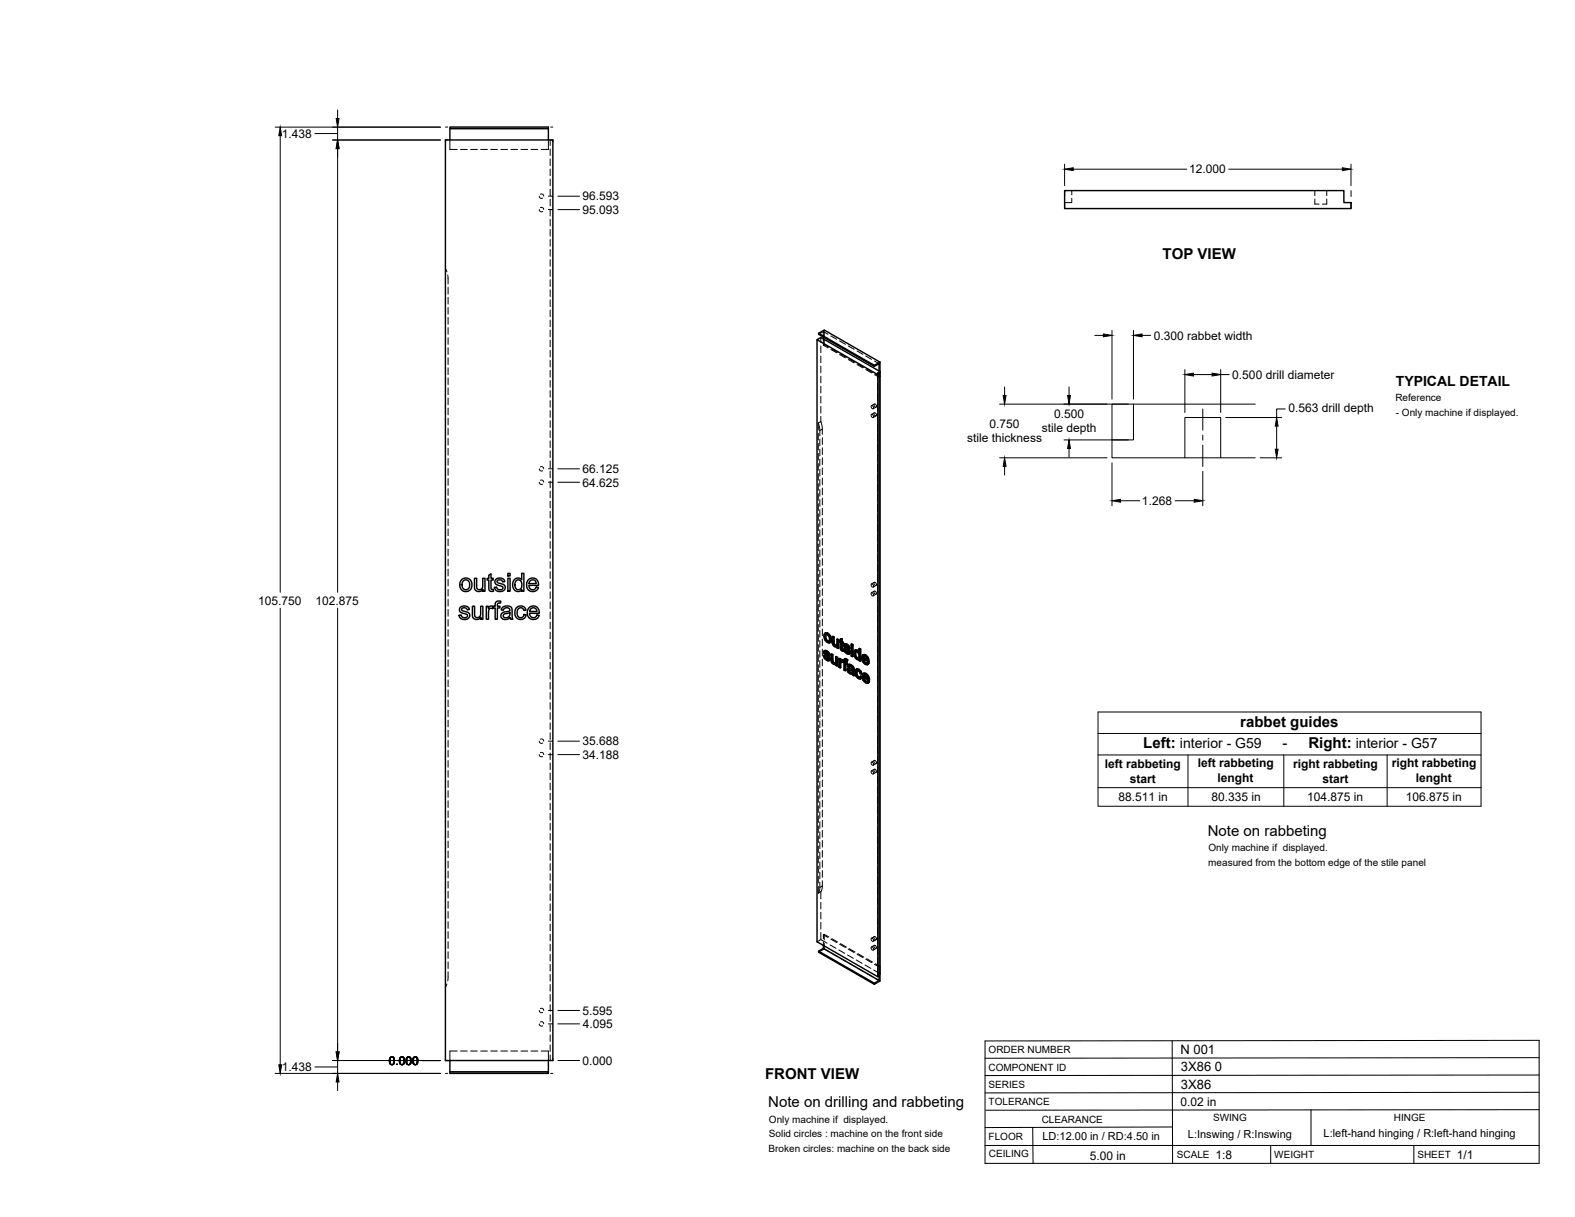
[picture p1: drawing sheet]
<svg xmlns="http://www.w3.org/2000/svg" width="559mm" height="432mm" viewBox="0 0 559 432" stroke-linecap="round" stroke-linejoin="round" font-family="sans-serif">
<!-- layer: Visible -->
<g fill="none" stroke="#000" stroke-width=".51">
<path d="M158 49.7h38.2v326.6h-38.2zM159.6 45.7v4M194.6 45.7h-35v-.6h35v4.6M377.7 67.6h99.1v4.3h2.5v2.1h-101.6zM290.4 118.3l2-1.2 19.8 11.4M292.1 119.6v.7M289.9 120.5v213.7l21.5 12.4 .5-.3M310.2 129.6l-19.8-11.3v.3l19.8 11.4M311.4 132.9v213.7M311.9 132.7l-.5 .2-21.5-12.4 1.3-.8 21.1 12.1-1 .6 .6 .3v213.6M312.2 128.5l-2 1.1v.4l1.7-1v2.6M312.2 128.5v219.6l-2 1.1"/>
<path d="M163.3 215.5l1-.5h.9a1.38 1.38 0 0 1 1.3 1.3l-.7 .1a1.03 1.03 0 0 0-1-.8 1.03 1.03 0 0 0-1 .8l2.1 .9a1.39 1.39 0 0 1 .6 1.7 1.39 1.39 0 0 1-1.7 .8l-.9-.1-.8-.6-.2-.8 .7-.1a1.09 1.09 0 0 0 1.1 1 1.09 1.09 0 0 0 1.1-1l-1.8-.7a1.19 1.19 0 0 1-.7-2zM163.8 205.6l1-.5a2.33 2.33 0 0 1 2.6 3 2.33 2.33 0 0 1-3.8 1.1l-.4-1.1a2.74 2.74 0 0 1 .6-2.5zM164.3 206.2l1.3-.4 .9 .7 .1 1.7-.8 .9h-1.1l-.6-.6-.2-1.4zM167.6 215.1h.8v2.6a1.14 1.14 0 0 0 1.1 1.4 1.14 1.14 0 0 0 1-1.5v-2.5h.8v4.6h-.7v-.7a1.63 1.63 0 0 1-1.9 .8 1.63 1.63 0 0 1-1.1-1.8zM168.3 205.2h.8v2.6a1.14 1.14 0 0 0 1.2 1.4 1.14 1.14 0 0 0 1-1.5v-2.5h.8v4.6h-.7v-.7a1.63 1.63 0 0 1-2 .8 1.63 1.63 0 0 1-1.1-1.9zM172.5 215.1h.7v.7a1.12 1.12 0 0 1 1.8-.6l.7-.1v-.5a1.33 1.33 0 0 1 .6-1.3 1.33 1.33 0 0 1 1.4 0l-.1 .7a.71 .71 0 0 0-.8 0 .71 .71 0 0 0-.3 .7v.4h.9v.6h-.9v4h-.8v-4h-.7v-.4l-.2 .7a1.02 1.02 0 0 0-1.2 .1 1.02 1.02 0 0 0-.3 1.2v2.4h-.8zM173.4 204l.8-.4v1.6h.8v.6h-.8v3.1l.8 .2 .1 .7h-.6a1 1 0 0 1-1.1-1.4v-2.6h-.6v-.6h.6zM175.8 205.7l1.5-.6a1.58 1.58 0 0 1 1.8 1.3l-.8 .1a.99 .99 0 0 0-1-.8 .99 .99 0 0 0-.9 .8l2.6 1.1a1.59 1.59 0 0 1-.2 2 1.59 1.59 0 0 1-1.9 .3l-.9-.4-.4-.5-.2-.6 .8-.1a1.08 1.08 0 0 0 1.1 1 1.08 1.08 0 0 0 1.1-1.1l-2-.7a1.16 1.16 0 0 1-.6-1.8zM178.2 215.6l.7-.4 1-.2 1 .1 .6 .4 .4 4.2h-.8l-.1-.6a1.77 1.77 0 0 1-2 .8 1.77 1.77 0 0 1-1.3-1.7l.7-.9 1.6-.3a.68 .68 0 0 0 .9-.7 .68 .68 0 0 0-.9-.6 1.12 1.12 0 0 0-1.4 .8l-.8-.1zM178.7 218l1.4-.4a.42 .42 0 0 1 .6-.2 .42 .42 0 0 1 .2 .6v.1a1.2 1.2 0 0 1-1.1 1.1 1.2 1.2 0 0 1-1.3-.9zM180.2 205.2h.8v4.6h-.8zM180.2 203.4h.8v.9h-.8z"/>
<path d="M182.5 205.7a1.73 1.73 0 0 1 2.6 0v-2.3h.8v6.4h-.8v-.6a1.89 1.89 0 0 1-2.3 .4 1.89 1.89 0 0 1-.9-2.1zM183.1 206.1l.8-.4 .9 .5 .3 1-.1 1.3a1.26 1.26 0 0 1-1.7 .6 1.26 1.26 0 0 1-.6-1.6zM183.3 215.6v-.1a1.93 1.93 0 0 1 3.3 1l-.8 .1a1.29 1.29 0 0 0-1.7-.8 1.29 1.29 0 0 0-.6 1.8l.1 .8 .7 .7a1.18 1.18 0 0 0 1.6-1.1l.8 .1-.4 .9a2.06 2.06 0 0 1-2.4 .6 2.06 2.06 0 0 1-1.2-2.2l.1-1zM187.4 205.7a2.14 2.14 0 0 1 2.6-.4 2.14 2.14 0 0 1 1.1 2.4h-3.5l.2 .7a1.29 1.29 0 0 0 1.3 .9 1.29 1.29 0 0 0 1.1-1l.9 .1-.5 .9a2.33 2.33 0 0 1-3.2 0 2.33 2.33 0 0 1-.2-3.2zM187.7 215.6a2.15 2.15 0 0 1 2.5-.3 2.15 2.15 0 0 1 1.1 2.3h-3.4l.2 .8a1.29 1.29 0 0 0 1.2 .8 1.29 1.29 0 0 0 1.2-1l.8 .1-.5 .9a2.34 2.34 0 0 1-3.2-.1 2.34 2.34 0 0 1-.1-3.2zM188.1 206.1l1.2-.3a1.23 1.23 0 0 1 .9 1.3h-2.5zM188.3 216l.7-.3 .8 .1 .5 .5 .2 .7h-2.6zM292.2 232.7l.4 .2M292.5 230.9l.9 .1M292.6 232.9l.2-.2 .2 .6-.2 .1zM292.7 231.6l.4 .3M292.7 231.8l1.5 1.1"/>
<path d="M292.7 224.7l.6-.2 .5 .2zM292.7 224.7l-.4 .6 .1 1 .7 1.3a.98 .98 0 0 0 1.5 .3M292.8 230.8l-.4 .2M292.8 225.9l.2 1M292.8 233.4l.5 .5 .5-.1M292.8 230.9l1.2 .5M292.8 232.7l-.4-.2a1.41 1.41 0 0 0 .8 1.7l.6 .3 .4-.2M292.9 232l1.5 1.3M292.9 231.4v.1M292.9 231.7l-.2-.3 .7 .2 .4 .7 .4 .2M293 226.9l.2-.1 .6 .6-.3 .1zM293 233.3l.5 .4"/>
<path d="M293 230.8l-.6 .2-.2 .6 1.6 1.9-.1 .5M293.2 225.1l-.2 .7M293.2 231.1l.5 .4 .3-.1 .3 .4M293.2 226.8l-.2-.9a.48 .48 0 0 1 0-.7 .48 .48 0 0 1 .8 .2l.5 .9v.8l-.2 .5-.6-.1M293.3 233.9l.4 .1M293.5 224.8l.9 .9 .2-.1 .4 1.3M293.7 231.5l.4 .5 .2-.2 .1 .6-.2 .1-.1-.5M293.8 227.4l.3 .1M293.8 224.7l.8 .9M293.8 234h-.1M293.9 233l.3 .4 .2-.1 .2 .5M294.2 233.4l.1 .5 .3-.1-.2 .4"/>
<path d="M294.3 233.9l-.1 .4 .2-.1-.3 .2M294.4 225.7l.3 1.3 .3-.1-.2 .8M294.7 227l-.1 .9 .2-.2-.4 .3M294.8 232.1l.7 .1v2.3M295.3 225.9l.6 .1 .1 2.2M295.3 232.4v2.2l.2-.1 .2 .4M295.3 234.6l.2 .4 .2-.1 .3 .3M295.5 235l.3 .3h.6M295.5 232.2l-.7-.1 .1 2.5 .7 1 .5 .2 .4-.1M295.7 226.1v2.2l.3-.1 .1 .4M295.7 228.3l.2 .5 .2-.2 .4 .3M295.8 235.3l.4 .1"/>
<path d="M295.9 228.8l.3 .3 .6-.1-.2 .2M295.9 226l-.6-.1v2.4l.7 1.1 .5 .2 .5-.2M296.2 229.1l.4 .1M296.4 235.3l-.2 .1M296.4 235.2l-.2 .2M296.5 233.1l.7 .1v3l-.3 .1v-3M296.5 235.7v.4l.4 .2M296.5 235.7l-.1 .1M296.9 226.8l.7 .1v3.1l-.2 .1v-3M297 229.4v.5l.4 .2M297 229.4l-.2 .1M297.2 233.2l-.7-.1-.1 2.1"/>
<path d="M297.6 226.9l-.7-.1v1.9l-.3 .5M297.6 233.7l.7 .1v.4l.5-.1 .4 .3M298 233.9v.5l.8-.3M298.1 227.3h-.3v.4l.3 .2 .1 2.4 .5 .6h.6v-.4h-.5M298.1 226.8l.7-.2v1M298.2 234.8l.1 2.1-.2 .1v-1.6M298.3 233.8l-.7-.1v3l.5 .3M298.4 234.7h.1M298.5 234l-.3 .2M298.6 226.7v1.1l.7 .1M298.6 227.8l.7 .1-.3 .5v-.4M298.6 234.2l.4 .4"/>
<path d="M298.6 230.2l.4 .2M298.7 230.4l.6 .1M298.8 226.6l-.7 .2v.7l-.3-.2M298.8 228.3v1.8M298.9 235l-.6-.3v.6M299 228.4l-.4-.2v2l.3 .1M299 234.5v.4l.4 .2v2.6l.4 .3M299 234.7l-.1 .3M299 230.6l.1 .5M299 234.9l-.1 .1M299.3 230.3l.4 .2M299.7 228.5l.8 .1"/>
<path d="M299.7 233.8l1.1 .3M299.7 230.5l.2-.2 .2 .6-.2 .1zM299.8 229.2l.4 .3M299.8 229.4l1.5 1.1M299.8 235l.8 .2-.2 .5v-.4M299.9 228.4l-.3 .2M299.9 233.7l-.3 .1M299.9 231l.5 .5h.6M299.9 228.5l1.2 .5M299.9 230.3h-.6l.4 1 .9 .7 .7-.1M300 229.7l1.6 1.2M300 229v.1"/>
<path d="M300.1 229.3l-.3-.2 .7 .2 .4 .7 .4 .1M300.1 235.5v2.4l-.3 .1v-2.6l.6 .3M300.1 234.4v.5M300.1 233.9l.4 .3 .3-.1-.3 .5v-.4M300.1 230.9l.5 .5M300.1 228.4l-.7 .3v.6l1.5 1.7-.1 .6M300.3 228.7l.5 .4 .3-.1 .3 .5M300.4 233.8l-.8 .1-.2 .8-.4-.2h.4M300.4 231.5l.4 .1M300.5 234.6a.32 .32 0 0 0-.4-.3 .32 .32 0 0 0-.3 .4v.3l.8 .2M300.8 229.1l.4 .5h.3l.1 .4-.3 .1-.1-.5M300.9 237.1l.5-.1 1 .3"/>
<path d="M300.9 231.6h-.1M301 230.6l.3 .5 .3-.2 .1 .5M301 237.9l.2 .4 .2-.1 .4 .3M301.1 237.7l.3 .5M301.1 237l-.3 .2M301.1 236.4l.2-.1-.2 .3zM301.2 238.3l.4 .4h.6M301.2 237.6l-.1 .1M301.2 235.8l.8 .1 .6 .4M301.3 237.6l.3 .1a.57 .57 0 0 1 .7 .3 .57 .57 0 0 1-.1 .7l-.2 .1M301.3 237.6l-.2 .1M301.3 237.6l-.1 .1"/>
<path d="M301.3 236.3l.9 .5a.36 .36 0 0 1 .2 .6 .36 .36 0 0 1-.6-.1l-.6-.2M301.3 231.1l.1 .4 .3-.1-.2 .4M301.4 237l-.8 .4 .2 1 .8 .7h.8l.1 .4 .5 .3M301.4 231.5l-.1 .4 .2-.1-.3 .3M301.4 235.7l-.5 .2M301.6 238.7h.7M301.8 236.1l.5 .4 .3-.2 .3 .4M302 229.7l.6 .1zM302 228.6l.6 .1zM302 229.7v3l.4 .3M302 228.6v.6l.4 .2M302 235.9l-.6-.2-.5 .2-.3 .4 .5 .3"/>
<path d="M302.3 236.5l.4 .4 .2-.2 .1 .5M302.6 229.8v3.1l-.2 .1v-3M302.6 228.7v.6l-.2 .1v-.6M302.7 236.9l.1 .4 .2-.1 .1 2M302.8 237.3v2.1l.3-.2 .1 .4-.2 .2-.2-.4M303.4 232.1l.2 .9M303.4 230.7h.8l.5 .4M303.6 231.3l.6 .1 .6 1.1-.1 .9-.3 .3-.3-.1M303.6 231.3l-.2 .8 .2-.2 .2 1M303.6 233l.2-.1 .5 .6-.3 .1zM303.6 231.2v.1M303.7 230.6l-.4 .2"/>
<path d="M303.8 231.2l-.2 .7M303.8 238.8l.2 1 .2-.2 .6 .6M303.9 237.4l.9 .1 .7 .6M304 239.8l.5 .5h.6M304 230.8l.7 .4M304.1 237.3l-.4 .2M304.2 238l-.2 .7M304.2 230.7l-.5-.1a1.92 1.92 0 0 0 0 3.2l.7 .3 .4-.1M304.3 233.5l.3 .1M304.5 237.6l.7 .7 .3-.2 .3 1-.2 .1-.4-.9M304.7 230.2l.5 .2 .2-.1v4.2l-.2 .1v-4.2M304.8 234v.4l.4 .2"/>
<path d="M304.8 234l-.2 .1M304.8 237.5a1.14 1.14 0 0 0-1.4 .4 1.14 1.14 0 0 0 0 1.4l.8 1.2 1.1 .4M305.2 240l.4 .3M305.4 230.3l-.4-.3-.3 .2v1.5l-.3-.5M305.6 239.2l-.4-.2-.5-.9-.7-.1-.2 .8 .2-.1 .2 .9M306.1 232.4h1.1l.8 .9M306.2 233.4l1.5 .8-.5-1a.53 .53 0 0 0-.6-.4 .53 .53 0 0 0-.4 .6l.2-.1 1.2 .6M306.2 239h1.1l.8 .9M306.3 239.9l1.5 .9-.5-1.1a.52 .52 0 0 0-.6-.3 .52 .52 0 0 0-.4 .5l.3-.1 1.2 .7M306.4 233.9l.2 .6M306.4 234.7l.6 .6 .6-.1M306.6 232.9l-.2 .4"/>
<path d="M306.7 239.4l-.1 .4M306.9 232.5l.9 .9 .2-.1 .4 1.3M307 235.3l.4 .1M307.1 239.1l.8 .9 .2-.1 .4 1.3M307.2 232.4l-.7-.2-.7 .5 .1 1.7 .7 1 .8 .5 .4-.1 .5-.6M307.3 239l-.6-.2-.7 .4-.1 .9 .2 .9 .5 .9 .8 .5h.4l.7-.6M307.5 235.3l-.1 .1M307.7 235l.4 .4M307.8 233.4l.3 1.4 .3-.2-.3 .2M307.9 240l.4 1.3 .2-.1-.2 .1M308.1 234.9l-1.9-1.1 .2 .9 .2-.2 .6 .6M308.3 235.2l-.5 .6"/>
<path d="M308.3 235.2l-.4-.3-.5 .5M305.6 240.3l.3-.1-.6 .7zM305.9 240.2l-.5-.4-.4 .6-.5-.1M306.6 241.3l.5 .5h.6M306.6 240.5l.2 .6M307.1 241.8l.4 .1M307.6 241.9h-.1M307.8 241.6l.5 .3M308.3 241.5l-2-1.2 .3 1 .2-.2 .5 .6M308.5 241.8l-.5 .6M308.5 241.8l-.5-.3-.5 .4M292.1 335.4v1.1l-1.7 1v.3l19.8 11.4v-.4l-19.8-11.3"/>
<path d="M292.1 336.5l19.8 11.4-1.7 .9M311.9 346.3v1.6M312.3 345.5l-.4 .2M159.6 376.3v4.6h35v-.6h-35M194.6 376.3v4"/>
</g>
<!-- layer: Hidden -->
<g fill="none" stroke="#000" stroke-width=".35">
<path d="M159.6 49.7v3.3h2.6M163.4 53h2.4M167 53h2.4M170.5 53h2.4M174.1 53h2.4M177.7 53h2.4M181.3 53h2.3M184.8 53h2.4M188.4 53h2.4M194.6 49.7v3.3h-2.6M195.2 49.7v1.9M195.2 52.8v2.4"/>
<path d="M195.2 56.4v2.4M195.2 60v2.4M191.3 74.4l.4 .7 .8-.1M191.3 69.6l.4 .7h.8M191.7 73.7l.7-.1 .5 .8M191.7 68.9h.7l.5 .7M195.2 63.5v2.4M195.2 67.1v2.4M195.2 70.7v2.4M195.2 74.3v2.3M195.2 77.8v2.4M380.3 70.4v1.5h-2.6"/>
<path d="M380.3 67.6v1.6M466.5 70.6v1.8h1.5M466.5 67.6v1.8M470.7 70.6v1.8h-1.5M470.7 67.6v1.8M158 95.3l.6 1.1M158.9 97.6l.1 3.2M195.2 81.4v2.4M195.2 85v2.4M195.2 88.5v2.4M195.2 92.1v2.4M195.2 95.7v2.4"/>
<path d="M195.2 99.3v2.3M159 101.9v2.4M159 105.5v2.4M159 109.1v2.4M159 112.6v2.4M159 116.2v2.4M159 119.8v2.4M195.2 102.8v2.4M195.2 106.4v2.4M195.2 110v2.4M195.2 113.6v2.3M195.2 117.1v2.4"/>
<path d="M291.2 119.7v1.9M292.1 117.6v2M292.1 117.6l-1.7 1M292.1 117.6l1.7 1M292.4 117.1v2M294.8 119.2l2 1.2M159 123.4v2.4M159 126.9v2.4M159 130.5v2.4M159 134.1v2.4M159 137.7v2.3M195.2 120.7v2.4"/>
<path d="M195.2 124.3v2.3M195.2 127.8v2.4M195.2 131.4v2.4M195.2 135v2.4M195.2 138.6v2.3M291.2 122.7v2.4M291.2 126.3v2.4M291.2 129.9v2.4M291.2 133.5v2.3M291.2 137v2.4M292.1 120.3v2.2M292.4 122.3l-.3 .2 1.7 .9"/>
<path d="M292.4 120.3v2M292.4 122.3l1.7 .9M294.8 124l2 1.2M295.1 123.8l2.1 1.2M297.9 121l2.1 1.2M297.9 125.8l2.1 1.2M298.2 125.6l2.1 1.2M301 122.7l2 1.2M301 127.6l2 1.2M301.3 127.4l2.1 1.2M304.1 124.5l2 1.2M304.1 129.3l2 1.2"/>
<path d="M304.4 129.2l2.1 1.1M307.2 126.3l2 1.2M307.2 131.1l2 1.2M307.5 130.9l2.1 1.2M310.3 128.1l1.6 .9M310.6 132.7l1.6 1M311.3 132.4v2.6M311.3 136.2v2.4M311.3 139.8v2.3M311.9 131.6v1.1M312.2 131.8v1.9l-.3 .2-1.6-1M159 141.2v2.4"/>
<path d="M159 144.8v2.4M159 148.4v2.3M159 152v2.3M159 155.5v2.4M159 159.1v2.4M195.2 142.1v2.4M195.2 145.7v2.4M195.2 149.3v2.4M195.2 152.8v2.4M195.2 156.4v2.4M195.2 160v2.4M290.3 150.1l.5 1.6 .1 2.9"/>
<path d="M290.3 150.1l.9-.5 .5 2.1 .1 2.4M290.3 150.1v2.4M290.3 153.7v2.4M290.3 157.3v2.4M290.9 155.8v2.4M290.9 159.4v2.4M291.2 140.6v2.4M291.2 144.2v2.4M291.2 147.8v1.8M291.8 155.3v2.4M291.8 158.9v2.4M309.1 147.1a.56 .56 0 0 1 .8 .3 .56 .56 0 0 1-.4 .7l-.4-.5z"/>
<path d="M309.1 144a.56 .56 0 0 1 .8 .3 .56 .56 0 0 1-.4 .7l-.4-.5zM310.1 146.5a.58 .58 0 0 1 .7 .3 .58 .58 0 0 1-.2 .8l-.4-.5zM310.2 143.4a.6 .6 0 0 1 .7 .3 .6 .6 0 0 1-.3 .8l-.4-.5zM310.2 146.5l-1 .5M310.2 143.3l-1 .6M310.8 147.6l-1 .5M310.8 144.4l-1 .6M311.3 143.3v2.4M311.3 146.9v2.4M311.3 150.5v2.4M311.3 154.1v2.3M311.3 157.6v2.4"/>
<path d="M159 162.7v2.3M159 166.2v2.4M159 169.8v2.4M159 173.4v2.4M159 177v2.3M191.3 171.1l.4 .7h.8M191.3 166.3l.4 .7h.8M191.7 170.4h.7l.5 .7M191.7 165.7l.7-.1 .5 .7M195.2 163.6v2.3M195.2 167.1v2.4M195.2 170.7v2.4"/>
<path d="M195.2 174.3v2.4M195.2 177.8v2.4M290.3 160.9v2.4M290.3 164.4v2.4M290.3 168v2.4M290.3 171.6v2.4M290.3 175.2v2.3M290.3 178.7v2.4M290.9 163v2.4M290.9 166.5v2.4M290.9 170.1v2.4M290.9 173.7v2.4"/>
<path d="M290.9 177.2v2.4M291.8 162.5v2.3M291.8 166v2.4M291.8 169.6v2.4M291.8 173.2v2.4M291.8 176.7v2.4M311.3 161.2v2.4M311.3 164.8v2.4M311.3 168.3v2.4M311.3 171.9v2.4M311.3 175.5v2.4M311.3 179v2.4"/>
<path d="M159 180.5v2.4M159 184.1v2.4M159 187.7v2.4M159 191.2v2.4M159 194.8v2.4M159 198.4v2.4M195.2 181.4v2.4M195.2 185v2.4M195.2 188.6v2.3M195.2 192.1v2.4M195.2 195.7v2.4M195.2 199.3v2.4"/>
<path d="M290.3 182.3v2.4M290.3 185.9v2.4M290.3 189.4v2.4M290.3 193v2.4M290.3 196.6v2.4M290.9 180.8v2.4M290.9 184.4v2.4M290.9 188v2.4M290.9 191.5v2.4M290.9 195.1v2.4M290.9 198.7v2.4M291.8 180.3v2.4"/>
<path d="M291.8 183.9v2.4M291.8 187.5v2.3M291.8 191v2.4M291.8 194.6v2.4M291.8 198.2v2.4M311.3 182.6v2.4M311.3 186.2v2.4M311.3 189.8v2.4M311.3 193.3v2.4M311.3 196.9v2.4M159 202v2.3M159 205.5v2.4"/>
<path d="M159 209.1v2.4M159 212.7v2.4M159 216.2v2.4M159 219.8v2.4M195.2 202.8v2.4M195.2 206.4v2.4M195.2 210v2.4M195.2 213.6v2.3M195.2 217.1v2.4M290.3 200.2v2.3M290.3 203.7v2.4M290.3 207.3v2.4"/>
<path d="M290.3 210.9v2.4M290.3 214.5v2.3M290.3 218v2.4M290.9 202.3v2.3M290.9 205.8v2.4M290.9 209.4v2.4M290.9 213v2.3M290.9 216.6v2.3M291.8 201.7v2.4M291.8 205.3v2.4M291.8 208.9v2.4M291.8 212.5v2.3"/>
<path d="M291.8 216v2.4M291.8 219.6v2.4M309.1 210.3a.56 .56 0 0 1 .8 .4 .56 .56 0 0 1-.4 .7l-.4-.5zM309.1 207.2a.56 .56 0 0 1 .8 .4 .56 .56 0 0 1-.4 .7l-.4-.5zM310.1 209.8a.58 .58 0 0 1 .7 .3 .58 .58 0 0 1-.2 .7l-.4-.4zM310.2 206.6a.6 .6 0 0 1 .7 .4 .6 .6 0 0 1-.3 .7l-.4-.4zM310.2 209.7l-1 .6M310.2 206.6l-1 .6M310.8 210.8l-1 .6M310.8 207.7l-1 .6M311.3 200.5v2.4M311.3 204v2.4"/>
<path d="M311.3 207.6v2.4M311.3 211.2v2.4M311.3 214.8v2.3M311.3 218.3v2.4M159 223.4v2.4M159 226.9v2.4M159 230.5v2.4M159 234.1v2.4M159 237.7v2.4M195.2 220.7v2.4M195.2 224.3v2.4M195.2 227.9v2.3"/>
<path d="M195.2 231.4v2.4M195.2 235v2.4M195.2 238.6v2.3M290.3 221.6v2.4M290.3 225.2v2.3M290.3 228.7v2.4M290.3 232.3v2.4M290.3 235.9v2.4M290.3 239.5v2.3M290.9 220.1v2.4M290.9 223.7v2.4M290.9 227.3v2.3"/>
<path d="M290.9 230.8v2.4M290.9 234.4v2.4M290.9 238v2.4M291.8 223.2v2.4M291.8 226.8v2.3M291.8 230.3v2.4M291.8 233.9v2.4M291.8 237.5v2.3M292.4 232.5l.3 1-.2 .1M292.5 231.3l.1 .4-.3 .2M292.5 230.9l-.3 .5M292.5 225.6l.4 1.3-.2 .1"/>
<path d="M292.6 231.7l.2 .5-.2 .1M292.7 230.8l-.4 .3M292.7 233.5l.8 .6-.2 .2M292.8 231.4h.1M292.8 232.2l1.2 1.1-.3 .1M292.9 226.9l.9 .9-.3 .1M292.9 224.5l-.6 1.2M293 231.3l-.3 .1M293 231.3l.5 .1-.3 .1M293.2 225.1l-.2 .1M293.2 225.1h.6l-.3 .1M293.5 231.4l.4 .4-.3 .1"/>
<path d="M293.5 234.1l.5 .2-.2 .2M293.8 225.1l.5 .6-.2 .1M293.8 227.8l.6 .2-.2 .1M293.8 233.8h.1M293.9 231.8l.1 .4-.2 .1M293.9 233.8l-.1 .2M294 233.3l.1 .3-.2 .1M294 232.2l.4 .2M294.1 233.6l-.2 .2M294.3 234.3h-.3M294.3 227.4l-.2 .1M294.3 225.7l.2 .7-.2 .4"/>
<path d="M294.5 226.7l-.1 .5-.3 .4M294.6 227.9l-.2 .1M295.1 232v2.3l-.2 .2M295.1 234.3l.1 .5-.2 .1M295.2 234.8l.3 .4-.2 .2M295.5 225.7v2.4l-.2 .1M295.5 228.1l.1 .5-.2 .1M295.5 235.2l.5 .4-.3 .1M295.6 228.6l.3 .4-.2 .1M295.9 229l.5 .3-.3 .1M296 235.6l.8-.1-.2 .1M296.4 229.3h.8l-.2 .1"/>
<path d="M296.4 235.3h.1M296.5 235.2l-.2 .2M296.7 235.1l-.3 .2M296.7 232.9v1.9l-.3 .4M296.8 235.5l-.3 .6M296.8 236l.4 .2M296.8 229h.1M297 229l-.3 .1M297.1 228.9l-.3 .1M297.2 226.7l-.1 2-.2 .3M297.2 229.3l-.2 .6M297.2 229.7l.4 .3"/>
<path d="M297.9 233.6v3l-.3 .1M297.9 236.6l.4 .3M298 227.6l.4 .2-.3 .1M298 227.2l-.2 .5M298.1 227.3l.3 .1M298.3 234.2v.1M298.4 227.8v2.4l-.2 .1M298.4 226.7v.7l-.3 .1M298.4 230.2l.2 .3-.2 .1M298.5 234l-.5 .4M298.5 234.6l-.1 .1M298.5 234.5l.3 .1-.2 .1"/>
<path d="M298.6 228.2l.2-.2v.3M298.6 230.5l.4 .3-.3 .1M298.8 234.6l.3 .3M298.8 228l.5 .3M299 230.8l.3 .1M299 234.7l.3-.2-.2 .4M299.1 234.9h-.1M299.2 234.4l.1 .1M299.3 234.8l.3 .2-.2 .1M299.3 234.5l-.3 .4M299.3 234.4l-.3 .2M299.4 234.5l.2 .1"/>
<path d="M299.5 230.2l.3 .9-.2 .1M299.6 228.9l.1 .4-.3 .2M299.6 235v2.6l-.2 .1M299.6 237.6l.5 .3M299.7 228.6l-.3 .4M299.7 233.9l-.3 .8M299.7 229.3l.3 .5-.3 .1M299.8 228.5l-.4 .2M299.8 233.7l-.3 .3M299.8 235.4l.3-.1v.2M299.8 231.1l.8 .7-.2 .1M299.9 234.4h.2"/>
<path d="M300 229.8l1 1-.1 .2M300.1 228.9l-.1 .1M300.1 235.3l.5 .3M300.1 228.9l.5 .1-.3 .2M300.2 234.3h.2l-.2 .2M300.4 234.3l.3 .2M300.6 229l.4 .4-.3 .1M300.6 231.8l.6 .2-.3 .1M300.8 237.5l.2 .7-.2 .2M300.9 237.1l-.3 .5M300.9 236.2l.4 .3M301 229.4l.1 .4-.2 .2"/>
<path d="M301 237l-.3 .3M301 238.2l.7 .7-.2 .1M301.1 231.5h-.1M301.1 235.8l-.5 .5M301.1 231.5l-.2 .1 .2-.1M301.1 230.9l.1 .3-.2 .2M301.1 235.7l-.3 .2M301.1 229.8l.5 .2M301.2 231.2l-.1 .3M301.3 237.5h.2zM301.3 237.5l-.1 .1M301.4 237.5l-.3 .1"/>
<path d="M301.4 231.9l-.2 .1M301.3 236.3h.1M301.5 237.5l1.1 .3-.2 .1M301.5 236.2l.5 .1-.2 .1M301.7 238.9l.5 .1-.3 .2M302 236.3l.5 .5-.3 .1M302.2 239h.4l-.2 .1M302.2 229.6v3l-.2 .1M302.2 228.5v.5l-.2 .2M302.2 232.6l.4 .3M302.2 229l.4 .3M302.4 237.3l.2 .1"/>
<path d="M302.4 238.6l-.2 .1M302.5 236.8l.1 .5-.2 .1M302.5 238.5l-.2 .2M302.6 237.8l-.3 .8M302.6 237.3l-.2 .2M302.6 239l.1 .4-.2 .1M302.7 239.4l.5 .2M303.1 231.6l.2 1-.2 .1M303.3 230.9l-.4 .9M303.3 232.6l.4 .7-.2 .2M303.5 230.7l-.5 .3M303.6 238.4l.3 1.3-.2 .2"/>
<path d="M303.7 233.3l.6 .6-.3 .1M303.7 237.6l-.3 .9M303.8 231.2h.5l-.2 .1M303.8 231.2h-.2M303.8 231.2h.1M303.9 239.7l.9 .9-.3 .2M303.9 237.4l-.4 .4M304.2 238h-.2M304.2 237.9h.6l-.2 .2M304.3 233.9l.7-.1-.2 .2M304.3 231.2l.5 .5-.2 .2M304.7 231.2l.3 .3"/>
<path d="M304.8 237.9l.4 .4-.3 .1M304.8 233.5l-.2 .1M304.8 231.7l.2 1.1-.2 .1M305 230v1.5l-.3 .2M305 232.8l-.4 .8M305 233.8l-.2 .6M305 234.2l.4 .3M305.2 238.3l.2 .6-.2 .1M305.4 238.9l.4 .2M305.4 239.8l-.4 .6M305.9 233.3l.4 1.3-.3 .2M306.1 239.9l.3 1.3-.2 .1"/>
<path d="M306.2 233.8l.2-.1v.2M306.3 234.6l.9 .9-.2 .2M306.3 232.3l-.6 1.1M306.4 233.7l1.9 1.1M306.4 238.9l-.5 1.1M306.6 232.9h-.2M306.7 232.7l.5 .1-.3 .1M306.7 239.4h-.1M306.8 239.3l.5 .1-.2 .1M307.2 232.8l.5 .6-.2 .2M307.2 235.5l.7 .2-.2 .2M307.3 239.4l.5 .6-.2 .1"/>
<path d="M307.6 235.2h.1M307.6 233.9l.3 .2M307.6 235.2l-.1 .1M307.7 235.2l-.3 .1M307.7 233.4l.2 .7-.2 .1M307.8 240l.2 .6-.2 .2M307.9 234.9l-.3 .3M308 235.7h-.1M311.3 221.9v2.4M311.3 225.5v2.4M311.3 229.1v2.3M311.3 232.6v2.4"/>
<path d="M311.3 236.2v2.4M311.3 239.8v2.3M159 241.2v2.4M159 244.8v2.4M159 248.4v2.4M159 252v2.3M159 255.5v2.4M159 259.1v2.4M195.2 242.1v2.4M195.2 245.7v2.4M195.2 249.3v2.4M195.2 252.9v2.3"/>
<path d="M195.2 256.4v2.4M195.2 260v2.4M290.3 243v2.4M290.3 246.6v2.4M290.3 250.2v2.4M290.3 253.7v2.4M290.3 257.3v2.4M290.9 241.6v2.3M290.9 245.1v2.4M290.9 248.7v2.4M290.9 252.3v2.4M290.9 255.8v2.4"/>
<path d="M290.9 259.4v2.4M291.8 241v2.4M291.8 244.6v2.4M291.8 248.2v2.4M291.8 251.8v2.3M291.8 255.3v2.4M291.8 258.9v2.4M304.8 240.6l.7 .2M305.2 240.3h-.1M306.3 240.3l.2-.1 .1 .3M306.4 241.2l.9 .9-.2 .1M306.5 240.2l2 1.1"/>
<path d="M307.3 242.1l.8 .2-.3 .1M307.7 241.8h.1M307.8 240.5l.2 .1M307.8 241.7l-.1 .1M308 241.5l-.3 .3M308.2 242.2l-.1 .1M311.3 243.4v2.3M311.3 246.9v2.4M311.3 250.5v2.4M311.3 254.1v2.3M311.3 257.6v2.4M159 262.7v2.4"/>
<path d="M159 266.3v2.3M159 269.8v2.4M159 273.4v2.4M159 277v2.4M191.3 267.7l.4 .7h.8M191.3 263l.4 .7h.8M191.7 267.1h.9l.3 .6M191.7 262.3h.9l.3 .7M195.2 263.6v2.4M195.2 267.1v2.4M195.2 270.7v2.4M195.2 274.3v2.4"/>
<path d="M195.2 277.9v2.3M290.3 260.9v2.4M290.3 264.5v2.3M290.3 268v2.4M290.3 271.6v2.4M290.3 275.2v2.4M290.3 278.7v2.4M290.9 263v2.4M290.9 266.6v2.3M290.9 270.1v2.4M290.9 273.7v2.4M290.9 277.3v2.4"/>
<path d="M291.8 262.5v2.4M291.8 266v2.4M291.8 269.6v2.4M291.8 273.2v2.4M291.8 276.8v2.3M309.1 273.5a.56 .56 0 0 1 .8 .4 .56 .56 0 0 1-.4 .7l-.4-.5zM309.1 270.4a.56 .56 0 0 1 .8 .4 .56 .56 0 0 1-.4 .7l-.4-.5zM310.1 273a.55 .55 0 0 1 .8 .3 .55 .55 0 0 1-.4 .7l-.3-.4zM310.2 269.8a.6 .6 0 0 1 .7 .4 .6 .6 0 0 1-.3 .7l-.4-.4zM310.2 272.9l-1 .6M310.2 269.8l-1 .6M310.8 274l-1 .6"/>
<path d="M310.8 270.9l-1 .6M311.3 261.2v2.4M311.3 264.8v2.4M311.3 268.4v2.3M311.3 271.9v2.4M311.3 275.5v2.4M311.3 279.1v2.4M159 280.5v2.4M159 284.1v2.4M159 287.7v2.4M159 291.3v2.3M159 294.8v2.4"/>
<path d="M159 298.4v2.4M195.2 281.4v2.4M195.2 285v2.4M195.2 288.6v2.4M195.2 292.1v2.4M195.2 295.7v2.4M195.2 299.3v2.4M290.3 282.3v2.4M290.3 285.9v2.4M290.3 289.5v2.3M290.3 293v2.4M290.3 296.6v2.4"/>
<path d="M290.9 280.8v2.4M290.9 284.4v2.4M290.9 288v2.4M290.9 291.5v2.4M290.9 295.1v2.4M290.9 298.7v2.4M291.8 280.3v2.4M291.8 283.9v2.4M291.8 287.5v2.4M291.8 291v2.4M291.8 294.6v2.4M291.8 298.2v2.4"/>
<path d="M311.3 282.6v2.4M311.3 286.2v2.4M311.3 289.8v2.4M311.3 293.3v2.4M311.3 296.9v2.4M159 302v2.4M159 305.5v2.4M159 309.1v2.4M159 312.7v2.4M159 316.3v2.3M159 319.8v2.4M195.2 302.9v2.3"/>
<path d="M195.2 306.4v2.4M195.2 310v2.4M195.2 313.6v2.4M195.2 317.2v2.3M290.3 314.5v2.4l.9-.5M290.3 300.2v2.4M290.3 303.7v2.4M290.3 307.3v2.4M290.3 310.9v2.4M290.9 313v2.3l-.6 1.6M290.9 302.3v2.4M290.9 305.8v2.4"/>
<path d="M290.9 309.4v2.4M291.2 316.4v2.5M291.8 312.5l-.1 2.3-.5 1.6M291.8 301.8v2.3M291.8 305.3v2.4M291.8 308.9v2.4M311.3 300.5v2.4M311.3 304.1v2.4M311.3 307.6v2.4M311.3 311.2v2.4M311.3 314.8v2.4M311.3 318.4v2.3"/>
<path d="M159 323.4v2.4M159 327v2.4M159 330.5v2.4M159 334.1v2.4M159 337.7v2.4M195.2 320.7v2.4M195.2 324.3v2.4M195.2 327.9v2.3M195.2 331.4v2.4M195.2 335v2.4M195.2 338.6v2.4M291.2 333.4l-1.3 .8"/>
<path d="M291.2 333.4l2.3 1.3M291.2 320.1v2.4M291.2 323.7v2.4M291.2 327.3v2.3M291.2 330.8v2.6M292.1 333v-1.3l.3-.2v2M292.1 334.2v1.2M292.1 331.7l1.7 .9M292.4 336.7l-2 1.1M292.4 334.7v2M292.4 331.5l1.7 .9M292.4 336.7l1.7 .9"/>
<path d="M294.5 335.3l2.1 1.2M294.8 333.2l2 1.2M295.1 333l2.1 1.2M295.1 338.2l2.1 1.2M297.6 337.1l2.1 1.1M297.9 335l2.1 1.2M298.2 334.8l2.1 1.2M300.7 338.8l2.1 1.2M301 336.8l2 1.2M301.3 336.6l2.1 1.2M304.1 338.6l2 1.1M304.4 338.4l2.1 1.2"/>
<path d="M309.1 336a.6 .6 0 0 1 .7 .4 .6 .6 0 0 1-.2 .7l-.5-.4zM309.1 332.9a.6 .6 0 0 1 .7 .4 .6 .6 0 0 1-.2 .7l-.5-.4zM310.1 332.4a.55 .55 0 0 1 .8 .3 .55 .55 0 0 1-.4 .7l-.3-.4zM310.2 335.4a.56 .56 0 0 1 .7 .4 .56 .56 0 0 1-.4 .7l-.4-.6zM310.2 335.4l-1 .6M310.2 332.3l-1 .6M310.8 336.5l-1 .6M310.8 333.4l-1 .6M311.3 321.9v2.4M311.3 325.5v2.4M311.3 329.1v2.3M311.3 332.7v2.3"/>
<path d="M311.3 336.2v2.4M311.3 339.8v2.4M158.6 349.1l-.6 1.2M159 344.8l-.1 3.2M159 341.3v2.3M191.3 358.5l.4 .7h.8M191.7 357.8h.7l.5 .7M195.2 342.2v2.3M195.2 345.7v2.4M195.2 349.3v2.4M195.2 352.9v2.4M195.2 356.4v2.4"/>
<path d="M298.2 340l2.1 1.2M301.3 341.8l2.1 1.2M303.8 340.6l2.1 1.2M304.4 343.6l2.1 1.2M306.9 342.4l2.1 1.2M307.2 340.3l2 1.2M307.5 340.2l2.1 1.2M307.5 345.4l2.1 1.1M310.3 342.1l1.6 1 .3-.2M310.6 341.9l1.6 1M310.6 347.1l1.6 1M311.3 343.4v2.6"/>
<path d="M311.3 346l.6 .3M311.9 345.7l-.6 .3M312.2 342.9v2.6l-2.2-1.3M162.2 372.9h-2.6v3.4M163.4 372.9h2.4M167 372.9h2.4M170.5 372.9h2.4M174.1 372.9h2.4M177.7 372.9h2.4M181.3 372.9h2.3M184.8 372.9h2.4M188.4 372.9h2.4"/>
<path d="M191.3 363.3l.4 .7h.8M191.7 362.6h.7l.5 .7M192 372.9h2.6v3.4M195.2 360v2.4M195.2 363.6v2.4M195.2 367.2v2.3M195.2 370.7v2.4M195.2 374.3v2"/>
</g>
<!-- layer: Reference -->
<g fill="none" stroke="#000" stroke-width=".35">
<path d="M158 45.1h.8M158.8 49.7h-.8v.7M195.3 49.7h.9v.7M195.3 45.1h.9M194.6 69.6h1.6M194.6 74.4h1.6M377.7 67.6v2.1M377.7 71.9v2.1M479.3 67.6v2.1M479.3 71.9v2.1M402.1 143.4v12.7h-7.6M445.3 143.4h-50.8v19h50.8"/>
<path d="M194.6 166.3h1.6M194.6 171.1h1.6M420.4 162.4v-14.3h12.7v14.3M194.6 263h1.6M194.6 267.7h1.6M194.6 358.5h1.6M158 375.5v.8h.8M158 376.3h1.6zM194.6 363.3h1.6M196.2 375.5v.8h-.9M158 380.9h.8M195.3 380.9h.9"/>
</g>
<!-- layer: Hidden Narrow -->
<path d="M291.8 152.3l-.9 .5M293.5 232.8l-.2 .1M295.1 233.8l-.3 .2M295.5 227.6l-.2 .1M296.7 234.5l-.2 .2M297.2 228.3l-.3 .1M298.4 229.5l-.3 .2M299.6 234.3l-.2 .1M300.6 230.4l-.2 .2M301.9 237.6l-.3 .1M302.6 238l-.2 .1M291.8 314.3l-.9 .6" fill="none" stroke="#000" stroke-width=".35"/>
<!-- layer: Visible Narrow -->
<path d="M293.5 232.3l-.2 .1M295.5 233.9l-.2 .1M295.9 227.7l-.2 .1M298.8 229.8l-.2 .1M300.1 234.6l-.3 .1M300.6 229.9l-.2 .1M301.8 237.1l-.2 .2M303 237.6l-.2 .2M303 238.3l-.2 .1" fill="none" stroke="#000" stroke-width=".35"/>
<!-- layer: Titleblock -->
<path d="M349.5 369.3l196.6-.2v43.7h-196.6zM415.9 369.3l.1 43.5M546.1 375.3l-196.6 .2M416 399.9l-66.5 .2M465.1 393.7v12.7M546.1 393.7l-196.3 .2M546.1 387.6l-196.6 .2M546.1 381.4l-196.6 .2M349.5 406.4h196.6M366.4 400l.1 12.8M450.8 406.4v6.4M501.6 406.4v6.4" fill="none" stroke="#000" stroke-width=".36"/>
<!-- layer: Custom Tables -->
<path d="M389.6 252.6h135.9v33.5h-135.9zM389.6 260.2h135.9M389.6 267.9h135.9M389.6 279.5h135.9M421.5 267.9v18.2M455.5 267.9v18.2M492.1 267.9v18.2" fill="none" stroke="#000" stroke-width=".35"/>
<!-- layer: FD_Dimensions -->
<g fill="none" stroke="#000" stroke-width=".35">
<path d="M119.8 39v3.1M97.6 45.1h58.7M99.4 48.2v161.9M111.7 47.4h8.1M118 49.7h38.3M119.8 45.1v4.6M119.8 52.7v157.4M377.7 58.3v7.6M479.3 58.3v7.6M197.9 69.6h7.7M197.9 74.4h7.7M380.8 60h40.3"/>
<path d="M436 60h40.3M388.4 119h3.1M394.5 117.2v24.4M402.1 117.2v24.4M405.2 119h3M356.4 137.3v3M379.3 137.3v3M420.4 131.1v15.3M423.4 132.9h6.6M433.1 131.1v15.3M433.1 132.9h3M354.6 143.4h45.8"/>
<path d="M377.5 156.1h22.9M379.3 159.1v3.1M434.9 148.1h19.8M452.9 151.2v8.2M456 145.1h-3.1v3M197.9 166.3h7.7M197.9 171.1h7.7M354.6 162.4h38.1M356.4 165.5v3M394.5 164.2v15.3M397.6 177.7h6.8M416.9 177.7h6.8"/>
<path d="M426.7 167.3v12.2M447.1 162.4h7.6M99.4 215.8v162M119.8 215.8v157.4M197.9 263h7.7M197.9 267.7h7.7M197.9 358.5h7.7M111.7 378.6h8.1M118 376.3h38.3M119.8 376.3v4.6M197.9 376.3h7.7M197.9 363.3h7.7"/>
<path d="M97.6 380.9h58.7M119.8 383.9v3"/>
</g>
<g fill="#000" stroke="#000" stroke-width=".35">
<path d="M99.4 45.1l.5 3.1h-1zM119.8 49.7l.5 3h-1zM119.3 42.1h1l-.5 3zM377.7 60l3.1-.5v1zM476.3 59.5l3 .5-3 .5zM391.5 118.5l3 .5-3 .5zM402.1 119l3.1-.5v1zM420.4 132.9l3-.5v1zM430 132.4l3.1 .5-3.1 .5zM355.9 140.3h1l-.5 3.1zM379.3 156.1l.5 3h-1zM378.8 140.3h1l-.5 3.1z"/>
<path d="M452.4 159.4h1.1l-.6 3zM452.9 148.1l.6 3.1h-1.1zM356.4 162.4l.5 3.1h-1zM394.5 177.7l3.1-.5v1zM423.7 177.2l3 .5-3 .5zM98.9 377.8h1l-.5 3.1zM119.3 373.2h1l-.5 3.1zM119.8 380.9l.5 3h-1z"/>
</g>
<!-- layer: Smart Centers -->
<path d="M426.7 145.1v7.5M426.7 154.4v1.8M426.7 158v7.5" fill="none" stroke="#000" stroke-width=".35"/>
<g font-size="5.3">
<text x="412.5" y="92">TOP VIEW</text>
<text x="440" y="257.8">rabbet guides</text>
<text x="405.6" y="265.4">Left: interior - G59</text>
<text x="455" y="265.4">-</text>
<text x="464.2" y="265.4">Right: interior - G57</text>
<text x="428.5" y="296.6">Note on rabbeting</text>
<text x="271.4" y="382.7">FRONT VIEW</text>
<text x="272.6" y="392.9">Note on drilling and rabbeting</text>
</g>
<text font-size="5" x="495.2" y="136.9">TYPICAL DETAIL</text>
<g font-size="4.6">
<text x="418.8" y="373.8">N 001</text>
<text x="419" y="380.1">3X86 0</text>
<text x="419" y="386.2">3X86</text>
</g>
<g font-size="4.3">
<text x="100" y="48.9">1.438</text>
<text x="421.9" y="61.5">12.000</text>
<text x="206.7" y="71.1">96.593</text>
<text x="206.7" y="75.9">95.093</text>
<text x="409.3" y="120.5">0.300 rabbet width</text>
<text x="437.2" y="134.4">0.500 drill diameter</text>
<text x="374" y="148.3">0.500</text>
<text x="457.1" y="146.2">0.563 drill depth</text>
<text x="351.1" y="151.8">0.750</text>
<text x="369.7" y="153.4">stile depth</text>
<text x="343.2" y="157">stile thickness</text>
<text x="206.7" y="167.9">66.125</text>
<text x="206.7" y="172.6">64.625</text>
<text x="405.2" y="179.2">1.268</text>
<text x="91.6" y="214.5">105.750</text>
<text x="112" y="214.5">102.875</text>
<text x="206.7" y="264.5">35.688</text>
<text x="206.7" y="269.2">34.188</text>
<text x="392" y="272.6">left rabbeting</text>
<text x="425" y="272.2">left rabbeting</text>
<text x="458.8" y="272.6">right rabbeting</text>
<text x="493.8" y="272.2">right rabbeting</text>
<text x="400.9" y="277.7">start</text>
<text x="432" y="277.3">lenght</text>
<text x="469.2" y="277.7">start</text>
<text x="502.3" y="277.3">lenght</text>
<text x="396.8" y="284.3">88.511 in</text>
<text x="429.8" y="284.3">80.335 in</text>
<text x="463.8" y="284.3">104.875 in</text>
<text x="498.8" y="284.3">106.875 in</text>
<text x="206.7" y="360">5.595</text>
<text x="206.8" y="364.8">4.095</text>
<text x="138" y="377.8">0.000</text>
<text x="206.7" y="377.8">0.000</text>
<text x="100" y="380.1">1.438</text>
<text x="418.8" y="392.4">0.02 in</text>
<text x="386.7" y="411.6">5.00 in</text>
<text x="431.3" y="411.1">1:8</text>
<text x="516.9" y="411.1">1/1</text>
</g>
<g font-size="3.9">
<text x="369.9" y="404.5">LD:12.00 in / RD:4.50 in</text>
<text x="421.5" y="403.6">L:Inswing / R:Inswing</text>
<text x="469.6" y="403.6">L:left-hand hinging / R:left-hand hinging</text>
</g>
<g font-size="3.5">
<text x="495.1" y="142.4">Reference</text>
<text x="495.2" y="147.5">- Only machine if displayed.</text>
<text x="428.7" y="302.1">Only machine if displayed.</text>
<text x="428.7" y="307.2">measured from the bottom edge of the stile panel</text>
<text x="350.8" y="373.6">ORDER NUMBER</text>
<text x="350.8" y="379.9">COMPONENT ID</text>
<text x="350.8" y="386.1">SERIES</text>
<text x="350.8" y="392.2">TOLERANCE</text>
<text x="272.8" y="398.4">Only machine if displayed.</text>
<text x="369.6" y="398.4">CLEARANCE</text>
<text x="430.4" y="397.8">SWING</text>
<text x="494.5" y="397.6">HINGE</text>
<text x="272.8" y="403.5">Solid circles : machine on the front side</text>
<text x="350.8" y="404.5">FLOOR</text>
<text x="272.7" y="408.6">Broken circles: machine on the back side</text>
<text x="350.8" y="410.5">CEILING</text>
<text x="417.5" y="410.9">SCALE</text>
<text x="452.1" y="410.9">WEIGHT</text>
<text x="502.9" y="410.9">SHEET</text>
</g>
</svg>
